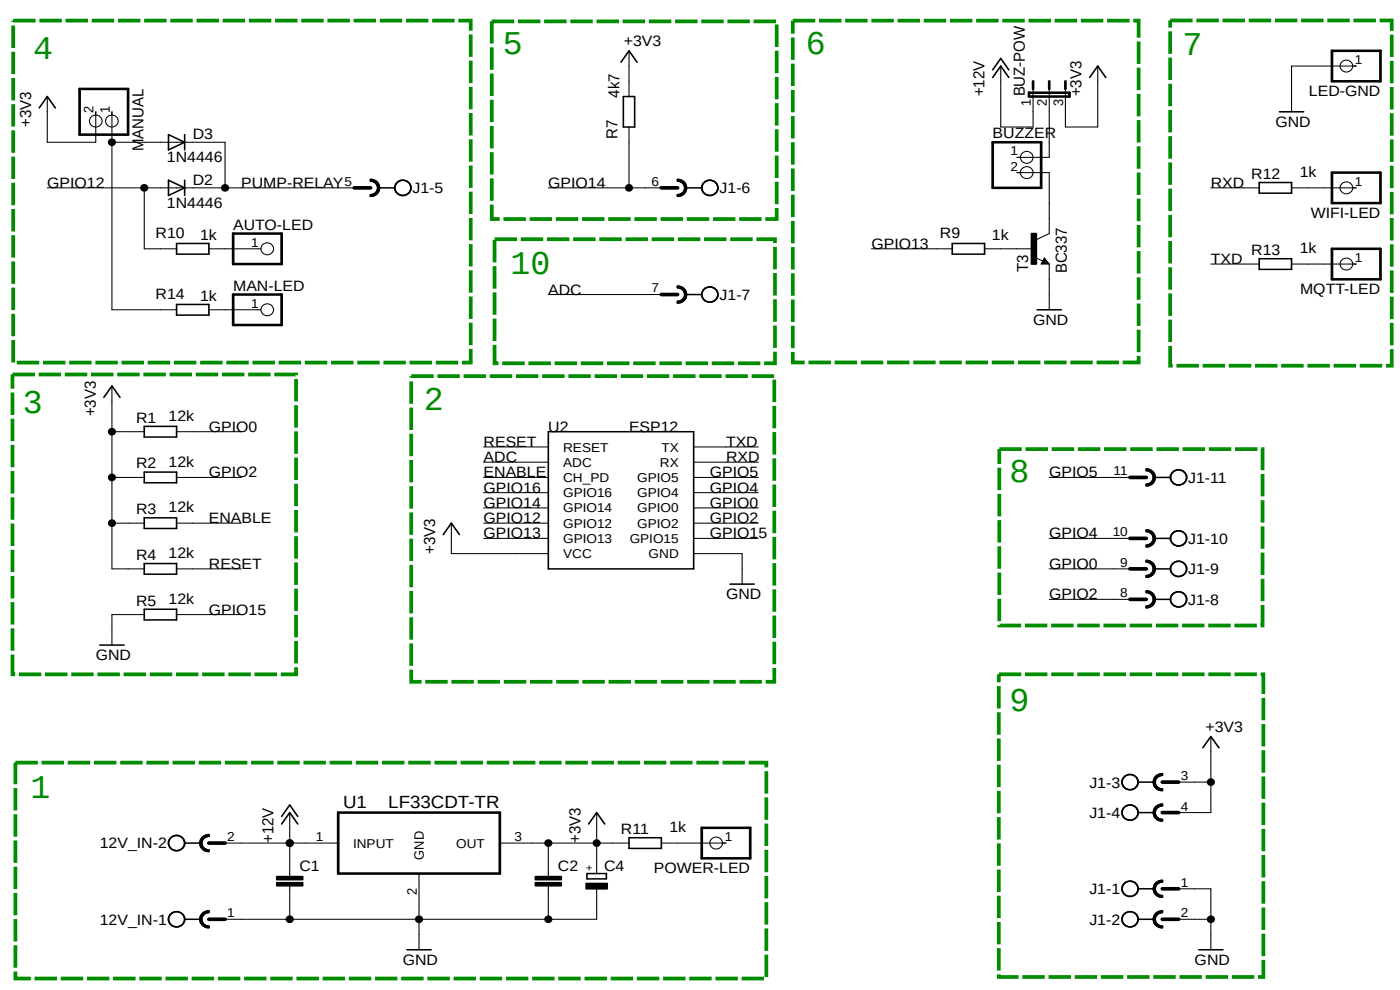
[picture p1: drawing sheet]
<svg xmlns="http://www.w3.org/2000/svg" width="297mm" height="210mm" viewBox="0 0 297 210" stroke-linecap="round" stroke-linejoin="round" font-family="sans-serif">
<g fill="none" stroke="#000" stroke-width=".55">
<path d="M16.9 18.9h10.3v9.6h-10.3zM218.3 19.7h8.6v.8h-8.6zM219.2 17.2v1.7M222.6 17.2v1.7M226 17.2v1.7M282.6 10.8h10.3v6.4h-10.3zM210.6 30.2h10.3v9.6h-10.3zM282.6 36.6h10.3v6.5h-10.3zM49.5 49.5h10.3v6.5h-10.3zM282.6 52.8h10.3v6.4h-10.3zM49.5 62.5h10.3v6.4h-10.3zM71.8 172.3h34.3v12.9h-34.3z"/>
<path d="M148.9 175.5h10.3v6.5h-10.3z"/>
</g>
<g fill="none" stroke="#000" stroke-width=".22">
<path d="M133.5 10.8v9.7M212.3 14v12.9h6.9v-8M222.6 18.9v14.5h-6.8M232.9 14v12.9h-6.9v-8M287.7 14h-13.7v9.7M10 39.8h65.2M10 20.5v9.7h10.3v-6.5M23.7 23.7v42h13.8M23.7 30.2h24.1v9.6M30.6 39.8v13h6.9M116.3 39.8h24M133.5 26.9v12.9"/>
<path d="M215.8 36.6h6.8v12.9l-2.7 1.3M256.9 39.8h10.3M274 39.8h13.7M44.3 52.8h11.1M184.9 52.8h17.1M208.9 52.8h10.3M219.6 54.6l1.7 .8M221.6 54.7l1 1.3h-1.7zM222.6 56v9.7M256.9 56h10.3M274 56h13.7M44.3 65.7h11.1"/>
<path d="M116.3 62.5h24M23.7 91.5h6.9M23.7 81.8v38.8h6.9M37.5 91.5h13.7M102.6 94.8h13.7M102.6 98h13.7M147.2 94.8h13.7M147.2 98h13.7M23.7 101.2h6.9M23.7 110.9h6.9M37.5 101.2h13.7M37.5 110.9h13.7"/>
<path d="M95.8 110.9v6.5h20.5M102.6 101.2h13.7M102.6 110.9h13.7M102.6 104.5h13.7M102.6 107.7h13.7M102.6 114.2h13.7M147.2 117.4h10.3v6.4M147.2 101.2h13.7M147.2 110.9h13.7M147.2 104.5h13.7M147.2 107.7h13.7M147.2 114.2h13.7"/>
<path d="M222.6 101.2h17.2M222.6 114.2h17.2M30.6 130.3h-6.9v6.5M37.5 120.6h13.7M37.5 130.3h13.7M222.6 120.6h17.2M222.6 127.1h17.2M256.9 156.2v16.1h-6.8M47.8 178.8h24M61.5 172.3v13.6M106.1 178.8h27.4M116.3 178.8v7.1"/>
<path d="M126.6 172.3v12.9M140.3 178.8h13.7M250.1 165.8h6.8M61.5 187.8v7.1M88.9 185.2v16.2M116.3 187.8v7.1M126.6 188.4v6.5h-78.8M250.1 194.9h6.8M250.1 188.4h6.8v13"/>
<circle cx="285.7" cy="14" r="1.3"/>
<circle cx="20.4" cy="25.6" r="1.3"/>
<circle cx="23.8" cy="25.6" r="1.3"/>
<circle cx="217.9" cy="36.6" r="1.3"/>
<circle cx="217.9" cy="33.3" r="1.3"/>
<circle cx="285.7" cy="39.8" r="1.3"/>
<circle cx="56.7" cy="52.7" r="1.3"/>
<circle cx="285.7" cy="56" r="1.3"/>
<circle cx="56.7" cy="65.7" r="1.3"/>
<circle cx="152" cy="178.7" r="1.3"/>
</g>
<path d="M218.8 49.5h1.1v6.5h-1.1zM58.7 187.2h5.5v.6h-5.5zM58.7 185.9h5.5v.6h-5.5zM113.6 187.2h5.5v.6h-5.5zM113.6 185.9h5.5v.6h-5.5zM124.4 187.3h4.4v1.1h-4.4z" fill="#000" stroke="#000" stroke-width=".35"/>
<g fill="none" stroke="#000" stroke-width=".33">
<path d="M131.7 13.2l1.8-2.4 1.7 2.4M210.6 16.4l1.7-2.4 1.7 2.4M210.6 14.8l1.7-2.4 1.7 2.4M231.2 16.4l1.7-2.4 1.7 2.4M8.3 22.9l1.7-2.4 1.7 2.4M35.8 38.2l3.4 1.6-3.4 1.6zM35.8 28.5l3.4 1.7-3.4 1.6zM39.2 28.5v3.3M39.2 38.2v3.2M80.3 39.8h3.5M132.3 20.5h2.4v6.4h-2.4zM145.5 39.8h3.4"/>
<path d="M267.2 38.7h6.8v2.3h-6.8zM271.5 23.7h5.1M37.5 51.6h6.8v2.3h-6.8zM202 51.6h6.9v2.3h-6.9zM221.6 55.3l.2 .4h-.6l.4-.7 .7 .8h-1.1M267.2 54.9h6.8v2.2h-6.8zM37.5 64.5h6.8v2.3h-6.8zM145.5 62.5h3.4M220 65.7h5.2M22 84.3l1.7-2.5 1.8 2.5M30.6 90.4h6.9v2.3h-6.9zM116.3 91.5h30.9v29.1h-30.9z"/>
<path d="M30.6 100.1h6.9v2.3h-6.9zM30.6 109.8h6.9v2.3h-6.9zM30.6 119.5h6.9v2.2h-6.9zM94 113.3l1.8-2.4 1.7 2.4M244.9 114.2h3.4M244.9 101.2h3.4M21.2 136.8h5.1M30.6 129.2h6.9v2.2h-6.9zM154.9 123.8h5.1M244.9 120.6h3.4M244.9 127.1h3.4M255.2 158.6l1.7-2.4 1.7 2.4"/>
<path d="M39.2 178.8h3.4M59.8 174.7l1.7-2.4 1.7 2.4M59.8 173.1l1.7-2.4 1.7 2.4M124.9 174.7l1.7-2.4 1.7 2.4M133.5 177.6h6.8v2.3h-6.8zM241.5 165.8h3.4M241.5 172.3h3.4M39.2 194.9h3.4M124.5 185.2h4.2v1.1h-4.2zM241.5 194.9h3.4M241.5 188.4h3.4M86.3 201.4h5.2"/>
<path d="M254.3 201.4h5.2"/>
<circle cx="85.5" cy="39.8" r="1.67"/>
<circle cx="150.7" cy="39.8" r="1.67"/>
<circle cx="150.7" cy="62.4" r="1.67"/>
<circle cx="250.1" cy="114.2" r="1.67"/>
<circle cx="250.1" cy="101.2" r="1.67"/>
<circle cx="250.1" cy="127.1" r="1.67"/>
<circle cx="250.1" cy="120.6" r="1.67"/>
<circle cx="37.5" cy="178.8" r="1.67"/>
<circle cx="239.8" cy="172.3" r="1.67"/>
<circle cx="239.8" cy="165.8" r="1.67"/>
<circle cx="37.5" cy="194.9" r="1.67"/>
<circle cx="239.8" cy="188.4" r="1.67"/>
<circle cx="239.8" cy="194.9" r="1.67"/>
</g>
<g fill="#000" stroke="#000" stroke-width=".35">
<path d="M78.6 38.1a1.8 1.8 0 0 1 1.9 1.7h-.3l-.4-.9-.5-.4-.7-.1z" fill-rule="evenodd"/>
<path d="M143.7 38.1a1.8 1.8 0 0 1 1.9 1.7h-.3l-.3-.9-.6-.4-.7-.1z" fill-rule="evenodd"/>
<path d="M78.6 41.3l1-.3 .4-.5 .2-.7h.3a1.8 1.8 0 0 1-1.9 1.8z" fill-rule="evenodd"/>
<path d="M78.6 38.1a1.78 1.78 0 0 1 1.9 1.7 1.78 1.78 0 0 1-1.9 1.8v-.3a1.46 1.46 0 0 0 1.5-1.5 1.46 1.46 0 0 0-1.5-1.4z" fill-rule="evenodd"/>
<path d="M143.7 41.3l.7-.2a1.39 1.39 0 0 0 .9-1.3h.3a1.8 1.8 0 0 1-1.9 1.8z" fill-rule="evenodd"/>
<path d="M143.7 38.1a1.78 1.78 0 0 1 1.9 1.7 1.78 1.78 0 0 1-1.9 1.8v-.3a1.46 1.46 0 0 0 1.6-1.5 1.46 1.46 0 0 0-1.6-1.4z" fill-rule="evenodd"/>
<path d="M143.7 63.9l.7-.1a1.39 1.39 0 0 0 .9-1.3h.3a1.8 1.8 0 0 1-1.9 1.7z" fill-rule="evenodd"/>
<path d="M143.7 60.7a1.78 1.78 0 0 1 1.9 1.7 1.78 1.78 0 0 1-1.9 1.8v-.3a1.46 1.46 0 0 0 1.6-1.5 1.46 1.46 0 0 0-1.6-1.4z" fill-rule="evenodd"/>
<path d="M143.7 60.7a1.8 1.8 0 0 1 1.9 1.8h-.3l-.3-.9-.6-.4-.7-.2z" fill-rule="evenodd"/>
<path d="M243.2 115.6l.7-.2a1.38 1.38 0 0 0 .8-1.2h.4a1.8 1.8 0 0 1-1.9 1.7z" fill-rule="evenodd"/>
<path d="M243.2 112.4a1.78 1.78 0 0 1 1.9 1.8 1.78 1.78 0 0 1-1.9 1.7v-.3a1.46 1.46 0 0 0 1.5-1.4 1.46 1.46 0 0 0-1.5-1.5z" fill-rule="evenodd"/>
<path d="M243.2 102.7l.7-.2a1.47 1.47 0 0 0 .8-1.3h.4a1.8 1.8 0 0 1-1.9 1.8z" fill-rule="evenodd"/>
<path d="M243.2 99.4a1.78 1.78 0 0 1 1.9 1.8 1.78 1.78 0 0 1-1.9 1.8v-.3a1.46 1.46 0 0 0 1.5-1.5 1.46 1.46 0 0 0-1.5-1.4z" fill-rule="evenodd"/>
<path d="M243.2 112.4a1.8 1.8 0 0 1 1.9 1.8h-.4v-.4a1.54 1.54 0 0 0-1.5-1.1z" fill-rule="evenodd"/>
<path d="M243.2 99.4a1.8 1.8 0 0 1 1.9 1.8h-.4v-.3a1.55 1.55 0 0 0-1.5-1.1z" fill-rule="evenodd"/>
<path d="M243.2 128.5l.9-.3 .5-.5 .1-.6h.4a1.8 1.8 0 0 1-1.9 1.8z" fill-rule="evenodd"/>
<path d="M243.2 125.3a1.78 1.78 0 0 1 1.9 1.8 1.78 1.78 0 0 1-1.9 1.8v-.4a1.46 1.46 0 0 0 1.5-1.4 1.46 1.46 0 0 0-1.5-1.5z" fill-rule="evenodd"/>
<path d="M243.2 122.1l.9-.4 .5-.5 .1-.6h.4a1.8 1.8 0 0 1-1.9 1.8z" fill-rule="evenodd"/>
<path d="M243.2 118.8a1.78 1.78 0 0 1 1.9 1.8 1.78 1.78 0 0 1-1.9 1.8v-.3a1.46 1.46 0 0 0 1.5-1.5 1.46 1.46 0 0 0-1.5-1.4z" fill-rule="evenodd"/>
<path d="M243.2 125.3a1.8 1.8 0 0 1 1.9 1.8h-.4v-.3a1.54 1.54 0 0 0-1.5-1.2z" fill-rule="evenodd"/>
<path d="M243.2 118.8a1.8 1.8 0 0 1 1.9 1.8h-.4v-.3a1.54 1.54 0 0 0-1.5-1.1z" fill-rule="evenodd"/>
<path d="M42.4 178.8h.4l.1 .6 .5 .5 .9 .3v.3a1.81 1.81 0 0 1-1.9-1.7z" fill-rule="evenodd"/>
<path d="M43 177.5l.7-.4 .6-.1v.3l-.9 .3-.5 .5-.1 .7h-.4l.1-.6z" fill-rule="evenodd"/>
<path d="M43 177.5l1.1-.5h.2v.3a1.46 1.46 0 0 0-1.5 1.5 1.46 1.46 0 0 0 1.5 1.4v.3a1.77 1.77 0 0 1-1.7-1 1.77 1.77 0 0 1 .4-2z" fill-rule="evenodd"/>
<path d="M244.7 165.8h.4l.1 .7 .5 .5 .9 .3v.3a1.8 1.8 0 0 1-1.9-1.8z" fill-rule="evenodd"/>
<path d="M244.7 172.3h.4l.1 .6 .5 .5 .9 .3v.4a1.8 1.8 0 0 1-1.9-1.8z" fill-rule="evenodd"/>
<path d="M245.3 164.6l.7-.4 .6-.2v.4l-.9 .3-.5 .5-.1 .6h-.4l.1-.5z" fill-rule="evenodd"/>
<path d="M245.3 164.6l1.1-.6h.2v.4a1.46 1.46 0 0 0-1.5 1.4 1.46 1.46 0 0 0 1.5 1.5v.3a1.76 1.76 0 0 1-1.7-1 1.76 1.76 0 0 1 .4-2z" fill-rule="evenodd"/>
<path d="M245.3 171l.7-.4 .6-.1v.3l-.9 .4-.5 .5-.1 .6h-.4l.1-.6z" fill-rule="evenodd"/>
<path d="M245.3 171l1.1-.5h.2v.3a1.46 1.46 0 0 0-1.5 1.5 1.46 1.46 0 0 0 1.5 1.4v.4a1.76 1.76 0 0 1-1.7-1.1 1.76 1.76 0 0 1 .4-2z" fill-rule="evenodd"/>
<path d="M42.4 194.9h.4a1.49 1.49 0 0 0 1.5 1.5v.3a1.8 1.8 0 0 1-1.9-1.8z" fill-rule="evenodd"/>
<path d="M43 193.6l.7-.4 .6-.1v.4l-.6 .1-.6 .4-.3 .9h-.4l.1-.6z" fill-rule="evenodd"/>
<path d="M43 193.6l1.1-.5h.2v.4a1.46 1.46 0 0 0-1.5 1.4 1.46 1.46 0 0 0 1.5 1.5v.3a1.77 1.77 0 0 1-1.7-1.1 1.77 1.77 0 0 1 .4-2z" fill-rule="evenodd"/>
<path d="M244.7 188.4h.4a1.44 1.44 0 0 0 1.5 1.5v.3a1.8 1.8 0 0 1-1.9-1.8z" fill-rule="evenodd"/>
<path d="M244.7 194.9h.4a1.44 1.44 0 0 0 1.5 1.5v.3a1.8 1.8 0 0 1-1.9-1.8z" fill-rule="evenodd"/>
<path d="M245.3 187.2l.7-.4 .6-.1v.3l-.9 .3-.5 .5-.1 .6h-.4l.1-.5z" fill-rule="evenodd"/>
<path d="M245.3 187.2l1.1-.5h.2v.3a1.46 1.46 0 0 0-1.5 1.4 1.46 1.46 0 0 0 1.5 1.5v.3a1.76 1.76 0 0 1-1.7-1 1.76 1.76 0 0 1 .4-2z" fill-rule="evenodd"/>
<path d="M245.3 193.6l.7-.4 .6-.1v.4l-.9 .3-.5 .5-.1 .6h-.4l.1-.6z" fill-rule="evenodd"/>
<path d="M245.3 193.6l1.1-.5h.2v.4a1.46 1.46 0 0 0-1.5 1.4 1.46 1.46 0 0 0 1.5 1.5v.3a1.76 1.76 0 0 1-1.7-1.1 1.76 1.76 0 0 1 .4-2z" fill-rule="evenodd"/>
<circle cx="23.8" cy="30.2" r=".67"/>
<circle cx="30.6" cy="39.8" r=".67"/>
<circle cx="47.8" cy="39.8" r=".67"/>
<circle cx="133.5" cy="39.8" r=".67"/>
<circle cx="23.8" cy="91.5" r=".67"/>
<circle cx="23.8" cy="110.9" r=".67"/>
<circle cx="23.8" cy="101.2" r=".67"/>
<circle cx="61.5" cy="178.7" r=".67"/>
<circle cx="116.4" cy="178.7" r=".67"/>
<circle cx="126.6" cy="178.7" r=".67"/>
<circle cx="256.9" cy="165.8" r=".67"/>
<circle cx="61.5" cy="194.9" r=".67"/>
<circle cx="88.9" cy="194.9" r=".67"/>
<circle cx="116.4" cy="194.9" r=".67"/>
<circle cx="256.9" cy="194.9" r=".67"/>
</g>
<g fill="none" stroke="#000" stroke-width=".8">
<path d="M75.2 39.8h3.4M140.3 39.8h3.4M140.3 62.5h3.4M239.8 114.2h3.4M239.8 101.2h3.4M239.8 127.1h3.4M239.8 120.6h3.4M44.3 178.8h3.5M246.6 165.8h3.5M246.6 172.3h3.5M44.3 194.9h3.5M246.6 194.9h3.5"/>
<path d="M246.6 188.4h3.5"/>
</g>
<path d="M2.8 4.4h97.1v72.5h-97.1zM104.3 4.5h60.5v41.9h-60.5zM168.2 4.4h73.4v72.4h-73.4zM248.3 4.3h47v73.2h-47zM104.9 50.7h59.5v26.3h-59.5zM2.6 79.4h60.2v63.6h-60.2zM87.2 79.7h77.1v64.9h-77.1zM212 95.2h55.9v37.4h-55.9zM211.9 143h56.2v64.1h-56.2zM3.3 161.7h159.3v45.8h-159.3z" fill="none" stroke="#008c00" stroke-width=".79" stroke-dasharray="4.8 .8" stroke-linecap="butt"/>
<g font-size="7.1" fill="#008c00">
<text x="106.7" y="11.4">5</text>
<text x="171" y="11.4">6</text>
<text x="250.9" y="11.7">7</text>
<text x="7" y="12.5">4</text>
<text x="108.3" y="58.1">10</text>
<text x="4.9" y="87.6">3</text>
<text x="89.9" y="87">2</text>
<text x="214.2" y="102.1">8</text>
<text x="214.2" y="150.8">9</text>
<text x="6.5" y="169.1">1</text>
</g>
<g font-size="3.7">
<text x="72.8" y="171.3">U1</text>
<text x="82.4" y="171.3">LF33CDT-TR</text>
</g>
<g font-size="3.4">
<text x="131.4" y="20.7" transform="rotate(-90 131.4 20.7)">4k7</text>
<text x="208.9" y="20.5" transform="rotate(-90 208.9 20.5)">+12V</text>
<text x="217.5" y="20.5" transform="rotate(-90 217.5 20.5)">BUZ-POW</text>
<text x="229.5" y="20.5" transform="rotate(-90 229.5 20.5)">+3V3</text>
<text x="6.6" y="26.9" transform="rotate(-90 6.6 26.9)">+3V3</text>
<text x="131" y="29.4" transform="rotate(-90 131 29.4)">R7</text>
<text x="30.4" y="32.1" transform="rotate(-90 30.4 32.1)">MANUAL</text>
<text x="218.2" y="57.6" transform="rotate(-90 218.2 57.6)">T3</text>
<text x="226.4" y="58" transform="rotate(-90 226.4 58)">BC337</text>
<text x="20.3" y="88.3" transform="rotate(-90 20.3 88.3)">+3V3</text>
<text x="92.3" y="117.4" transform="rotate(-90 92.3 117.4)">+3V3</text>
<text x="58" y="178.8" transform="rotate(-90 58 178.8)">+12V</text>
<text x="123.2" y="178.8" transform="rotate(-90 123.2 178.8)">+3V3</text>
</g>
<g font-size="3.2">
<text x="132.4" y="9.8">+3V3</text>
<text x="277.7" y="20.3">LED-GND</text>
<text x="40.9" y="29.5">D3</text>
<text x="210.6" y="29.3">BUZZER</text>
<text x="270.6" y="26.9">GND</text>
<text x="35.4" y="34.3">1N4446</text>
<text x="10" y="39.8">GPIO12</text>
<text x="40.9" y="39.2">D2</text>
<text x="51.2" y="39.8">PUMP-RELAY</text>
<text x="87.5" y="41">J1-5</text>
<text x="116.3" y="39.8">GPIO14</text>
<text x="152.7" y="41">J1-6</text>
<text x="256.9" y="39.8">RXD</text>
<text x="265.5" y="37.9">R12</text>
<text x="275.8" y="37.6">1k</text>
<text x="35.4" y="44">1N4446</text>
<text x="278.1" y="46.1">WIFI-LED</text>
<text x="33" y="50.5">R10</text>
<text x="42.5" y="50.8">1k</text>
<text x="49.5" y="48.7">AUTO-LED</text>
<text x="184.9" y="52.8">GPIO13</text>
<text x="199.4" y="50.5">R9</text>
<text x="210.5" y="50.8">1k</text>
<text x="275.8" y="53.7">1k</text>
<text x="256.9" y="56">TXD</text>
<text x="265.5" y="54.1">R13</text>
<text x="33" y="63.4">R14</text>
<text x="42.5" y="63.7">1k</text>
<text x="49.5" y="61.6">MAN-LED</text>
<text x="116.3" y="62.5">ADC</text>
<text x="152.7" y="63.6">J1-7</text>
<text x="275.8" y="62.3">MQTT-LED</text>
<text x="219.2" y="68.9">GND</text>
<text x="28.9" y="89.6">R1</text>
<text x="35.8" y="89.3">12k</text>
<text x="44.3" y="91.5">GPIO0</text>
<text x="102.6" y="94.8">RESET</text>
<text x="116.3" y="91.5">U2</text>
<text x="133.5" y="91.5">ESP12</text>
<text x="154" y="94.8">TXD</text>
<text x="28.9" y="99.3">R2</text>
<text x="35.8" y="99">12k</text>
<text x="44.3" y="101.2">GPIO2</text>
<text x="102.6" y="98">ADC</text>
<text x="102.6" y="101.2">ENABLE</text>
<text x="150.6" y="101.2">GPIO5</text>
<text x="154" y="98">RXD</text>
<text x="222.6" y="101.2">GPIO5</text>
<text x="102.6" y="104.5">GPIO16</text>
<text x="102.6" y="107.7">GPIO14</text>
<text x="150.6" y="104.5">GPIO4</text>
<text x="150.6" y="107.7">GPIO0</text>
<text x="252.1" y="102.4">J1-11</text>
<text x="28.9" y="109">R3</text>
<text x="35.8" y="108.7">12k</text>
<text x="44.3" y="110.9">ENABLE</text>
<text x="102.6" y="110.9">GPIO12</text>
<text x="150.6" y="110.9">GPIO2</text>
<text x="28.9" y="118.7">R4</text>
<text x="35.8" y="118.3">12k</text>
<text x="102.6" y="114.1">GPIO13</text>
<text x="150.6" y="114.1">GPIO15</text>
<text x="222.6" y="114.1">GPIO4</text>
<text x="252.1" y="115.3">J1-10</text>
<text x="44.3" y="120.6">RESET</text>
<text x="222.6" y="120.6">GPIO0</text>
<text x="252.1" y="121.7">J1-9</text>
<text x="28.9" y="128.4">R5</text>
<text x="35.8" y="128">12k</text>
<text x="44.3" y="130.3">GPIO15</text>
<text x="154" y="127.1">GND</text>
<text x="222.6" y="127.1">GPIO2</text>
<text x="252.1" y="128.2">J1-8</text>
<text x="20.3" y="140">GND</text>
<text x="255.8" y="155.2">+3V3</text>
<text x="231.1" y="167">J1-3</text>
<text x="231.1" y="173.4">J1-4</text>
<text x="21.2" y="179.9">12V_IN-2</text>
<text x="131.8" y="176.9">R11</text>
<text x="142" y="176.5">1k</text>
<text x="63.5" y="184.7">C1</text>
<text x="118.4" y="184.7">C2</text>
<text x="128.2" y="184.6">C4</text>
<text x="138.7" y="185.1">POWER-LED</text>
<text x="231.1" y="189.6">J1-1</text>
<text x="21.2" y="196">12V_IN-1</text>
<text x="231.1" y="196">J1-2</text>
<text x="85.5" y="204.6">GND</text>
<text x="253.5" y="204.6">GND</text>
</g>
<g font-size="2.9">
<text x="19.8" y="23.9" transform="rotate(-90 19.8 23.9)">2</text>
<text x="23.3" y="23.9" transform="rotate(-90 23.3 23.9)">1</text>
<text x="218.7" y="22.4" transform="rotate(-90 218.7 22.4)">1</text>
<text x="222.1" y="22.4" transform="rotate(-90 222.1 22.4)">2</text>
<text x="225.6" y="22.4" transform="rotate(-90 225.6 22.4)">3</text>
<text x="89.9" y="182.3" transform="rotate(-90 89.9 182.3)">GND</text>
<text x="88.4" y="189.7" transform="rotate(-90 88.4 189.7)">2</text>
</g>
<g font-size="2.7">
<text x="287.5" y="13.5">1</text>
<text x="214.4" y="32.9">1</text>
<text x="73.1" y="39.4">5</text>
<text x="138.2" y="39.4">6</text>
<text x="214.4" y="36.2">2</text>
<text x="287.5" y="39.4">1</text>
<text x="53.3" y="52.3">1</text>
<text x="287.5" y="55.5">1</text>
<text x="53.3" y="65.2">1</text>
<text x="138.2" y="62">7</text>
<text x="119.5" y="95.7">RESET</text>
<text x="140.3" y="95.7">TX</text>
<text x="119.5" y="99">ADC</text>
<text x="140" y="99">RX</text>
<text x="236.3" y="100.8">11</text>
<text x="119.5" y="102.2">CH_PD</text>
<text x="119.5" y="105.4">GPIO16</text>
<text x="135.2" y="105.4">GPIO4</text>
<text x="135.2" y="102.2">GPIO5</text>
<text x="119.5" y="108.7">GPIO14</text>
<text x="119.5" y="111.9">GPIO12</text>
<text x="135.2" y="111.9">GPIO2</text>
<text x="135.2" y="108.7">GPIO0</text>
<text x="236.1" y="113.7">10</text>
<text x="119.5" y="115.1">GPIO13</text>
<text x="119.5" y="118.3">VCC</text>
<text x="133.6" y="115.1">GPIO15</text>
<text x="137.6" y="118.3">GND</text>
<text x="237.7" y="120.2">9</text>
<text x="237.7" y="126.6">8</text>
<text x="250.5" y="165.4">3</text>
<text x="250.5" y="171.8">4</text>
<text x="48.2" y="178.3">2</text>
<text x="67" y="178.3">1</text>
<text x="74.9" y="179.7">INPUT</text>
<text x="96.8" y="179.7">OUT</text>
<text x="109.2" y="178.3">3</text>
<text x="153.8" y="178.3">1</text>
<text x="250.5" y="188">1</text>
<text x="48.2" y="194.5">1</text>
<text x="250.5" y="194.5">2</text>
</g>
<text font-size="2.4" x="125.8" y="184.7" transform="rotate(-90 125.8 184.7)">+</text>
</svg>
